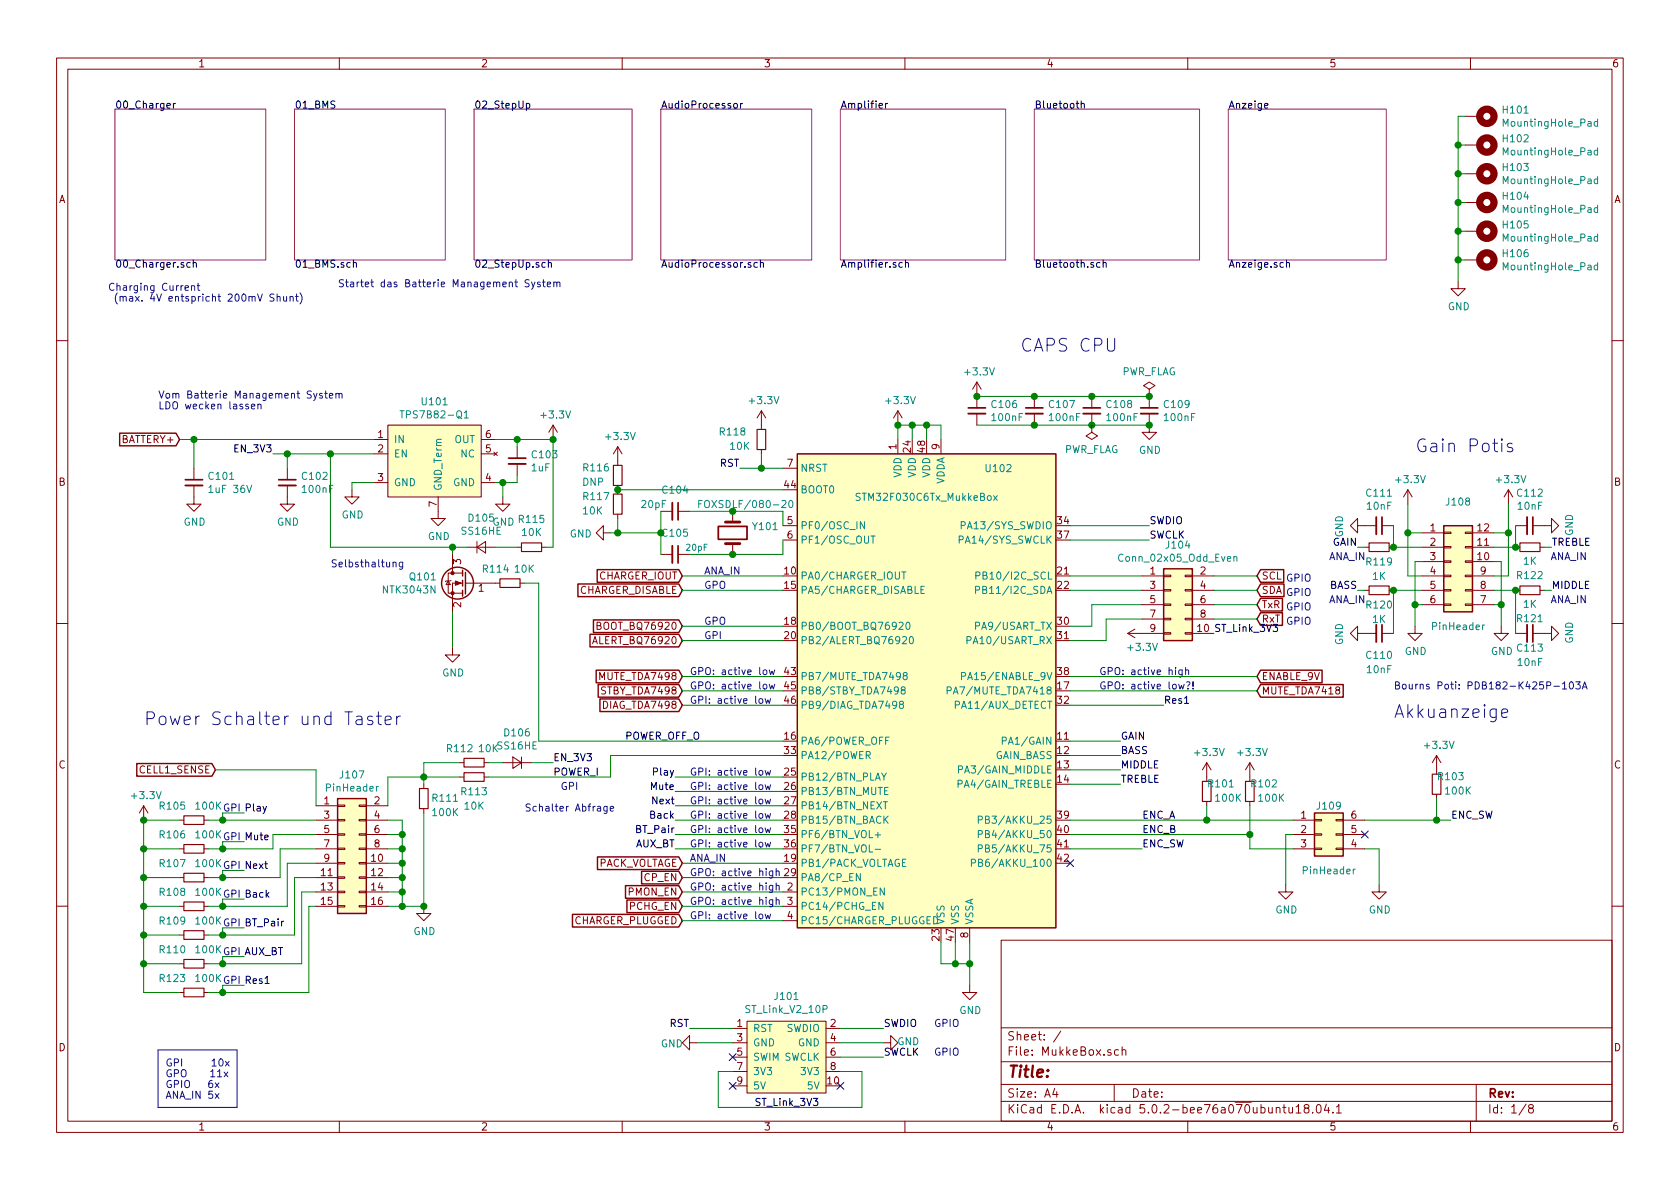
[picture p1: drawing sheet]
<svg xmlns="http://www.w3.org/2000/svg" width="297mm" height="210mm" viewBox="0 0 297 210" stroke-linecap="round" stroke-linejoin="round" font-family="sans-serif">
<g fill="none" stroke="#840000" stroke-width=".18">
<path d="M10 10.3h277v189.9h-277zM12 12.2h273v186.1h-273zM60 10.3v1.9M110 10.3v1.9M160 10.3v1.9M210 10.3v1.9M260 10.3v1.9M259.1 20.6h2.5M259.1 25.6h2.5M259.1 30.7h2.5M259.1 35.8h2.5M257.8 49.8v1.2h1.3l-1.3 1.3-1.3-1.3h1.3"/>
<path d="M259.1 40.9h2.5M259.1 46h2.5M10 60.2h2M66 77.7h2.6M68.6 75.2h16.5v12.7h-16.5zM85.1 77.7h2.5M87.3 80l.6 .6M87.9 80l-.6 .6M91.4 79v2M97.8 75.2l-.8 1.2M97.8 75.2v2.5M97.8 75.2l.8 1.2"/>
<path d="M109.2 79v3.3M109.2 79l-.7 1.3M109.2 79l.8 1.3M134.6 72.6v3.3M134.6 79.5v.8M134.6 72.6l-.7 1.3M134.6 72.6l.8 1.3M158.7 72.6v2.6M158.7 77.7v2.6M158.7 72.6l-.7 1.3M158.7 72.6l.8 1.3M166.4 77.7v2.6"/>
<path d="M172.7 67.6l-.7 1.2M172.7 67.6v4.5M172.7 73.1v2.1M172.7 67.6l.8 1.2M182.9 70.1v2M182.9 73.1v2.1M193 75.2v1.2l1.1 .7-1.1 .6-1-.6 1-.7M193 75.2h.1M193 70.1v2M193 73.1v2.1M203.2 73.1v3.3h1.3l-1.3 1.3-1.3-1.3h1.3M203.2 68.8l1-.6-1-.6-1 .6 1 .6v1.3"/>
<path d="M203.2 70.1h.1M203.2 70.1v2M285 60.2h2M34.3 85.8v3.3h1.3l-1.3 1.3-1.3-1.3h1.3M34.3 82.8v2M50.8 85.8v3.3h1.3l-1.3 1.3-1.3-1.3h1.3M50.8 82.8v2M62.2 86.6v1.3h1.3l-1.3 1.2-1.2-1.2h1.2M66 80.3h2.6M66 85.3h2.6M77.5 87.9v3.8h1.2l-1.2 1.3-1.3-1.3h1.3M80 98v3.3"/>
<path d="M82.5 96.8h5.1M84.3 96.8l1.6-1v2zM84.3 95.8v2M85.1 80.3h2.5M85.1 85.3h2.5M88.9 87.9v1.2h1.3l-1.3 1.3-1.3-1.3h1.3M91.4 82v2.1M91.4 96.8h.8M95.8 96.8h.7M106.7 94.2v-1.2l-1.3 1.2 1.3 1.3v-1.3h1.2M109.2 85.8v1.6M109.2 90.9v.8"/>
<path d="M116.8 90.4h2.1M116.8 98h2.1M119.9 90.4h2M119.9 98h2M129.5 90.4v1.9M129.5 96.1v1.9M138.4 93h2.6M138.4 95.5h2.6M138.4 82.8h2.6M240 93v-1.3l-1.2 1.3 1.2 1.2v-1.2h3.3M241.3 96.8h.8M244.3 93h2.1"/>
<path d="M245.6 96.8h.8M248.9 86.6l-.7 1.3M248.9 86.6v2.5M248.9 86.6l.8 1.3M251.5 96.8h3.8M251.5 94.2h3.8M251.5 99.3h3.8M255.3 99.2h1.2v.2h-1.2zM255.3 96.6h1.2v.3h-1.2zM255.3 94.1h1.2v.3h-1.2zM259.1 99.2h1.2v.2h-1.2zM259.1 96.6h1.2v.3h-1.2z"/>
<path d="M259.1 94.1h1.2v.3h-1.2zM260.3 96.8h3.9M260.3 94.2h3.9M260.3 99.3h3.9M266.7 86.6l-.8 1.3M266.7 86.6v2.5M266.7 86.6l.8 1.3M268 96.8h.7M268 93h2M271 93h3.3v-1.3l1.3 1.3-1.3 1.2v-1.2M272.3 96.8h.7M10 110.3h2"/>
<path d="M79.2 102.7l.4 .7h-.7zM79.8 102.6l-.2 .1h-.7l-.2 .2M80 114.5v1.3h1.3l-1.3 1.3-1.3-1.3h1.3M80 101.3h-.8v3.6h2.6M80 101.3h1.8M81.8 103.1h-1.8v5.1M82.3 103.1h.2M82.5 103.1h5.9M91.9 103.1h.8M104.8 113.8l.4-1.2 .4 1.2M105.6 110.6h.5l.1-.2v-.2l-.6-.2v1.3h.4l.3-.2v-.2l-.3-.3M199.4 112h6.3"/>
<path d="M199.4 112l1.3 .8M200.7 111.2l-1.3 .8M201.9 104.4h3.8M201.9 101.8h3.8M201.9 106.9h3.8M201.9 109.5h3.8M205.7 111.9h1.3v.2h-1.3zM205.7 109.3h1.3v.3h-1.3zM205.7 106.8h1.3v.3h-1.3zM205.7 104.3h1.3v.2h-1.3zM205.7 101.7h1.3v.3h-1.3zM209.5 111.9h1.3v.2h-1.3z"/>
<path d="M209.5 109.3h1.3v.3h-1.3zM209.5 106.8h1.3v.3h-1.3zM209.5 104.3h1.3v.2h-1.3zM209.5 101.7h1.3v.3h-1.3zM210.8 112h3.8M210.8 104.4h3.8M210.8 101.8h3.8M210.8 106.9h3.8M210.8 109.5h3.8M240 112v-1.3l-1.2 1.3 1.2 1.3v-1.3h3.3M241.3 104.4h.8M244.3 112h2.1"/>
<path d="M245.6 104.4h.8M250.2 110.7v1.3h1.3l-1.3 1.3-1.3-1.3h1.3M251.5 104.4h3.8M251.5 101.8h3.8M251.5 106.9h3.8M255.3 106.8h1.2v.3h-1.2zM255.3 104.3h1.2v.2h-1.2zM255.3 101.7h1.2v.3h-1.2zM259.1 106.8h1.2v.3h-1.2zM259.1 104.3h1.2v.2h-1.2zM259.1 101.7h1.2v.3h-1.2zM260.3 104.4h3.9"/>
<path d="M260.3 101.8h3.9M260.3 106.9h3.9M265.4 110.7v1.3h1.3l-1.3 1.3-1.2-1.3h1.2M268 112h2M268 104.4h.7M271 112h3.3v-1.3l1.3 1.3-1.3 1.3v-1.3M272.3 104.4h.7M285 110.3h2M74.9 138.7v.7M81.3 134.9h.7M81.3 137.4h.7M85.6 134.9h.8"/>
<path d="M85.6 137.4h.8M88.9 134.9h5.1M90.7 133.9l1.5 1-1.5 1zM92.2 133.9v2M213.4 134.9v2.5M213.4 134.9l-.8 1.2M213.4 134.9l.7 1.2M221 134.9v2.5M221 134.9l-.8 1.2M221 134.9l.7 1.2M254 133.6v2.5M254 133.6l-.8 1.3"/>
<path d="M254 133.6l.8 1.3M25.4 142.5l-.8 1.3M25.4 142.5v2.5M25.4 142.5l.8 1.3M31.7 145h.8M31.7 150.1h.8M31.7 155.2h.8M36.1 145h.7M36.1 150.1h.7M36.1 155.2h.7M55.9 145h3.8M55.9 150.1h3.8"/>
<path d="M55.9 155.2h3.8M55.9 157.7h3.8M55.9 142.5h3.8M55.9 152.6h3.8M55.9 147.6h3.8M59.7 157.6h1.3v.3h-1.3zM59.7 155.1h1.3v.2h-1.3zM59.7 152.5h1.3v.3h-1.3zM59.7 150h1.3v.2h-1.3zM59.7 147.4h1.3v.3h-1.3zM59.7 144.9h1.3v.3h-1.3zM59.7 142.4h1.3v.2h-1.3z"/>
<path d="M63.5 157.6h1.3v.3h-1.3zM63.5 155.1h1.3v.2h-1.3zM63.5 152.5h1.3v.3h-1.3zM63.5 150h1.3v.2h-1.3zM63.5 147.4h1.3v.3h-1.3zM63.5 144.9h1.3v.3h-1.3zM63.5 142.4h1.3v.2h-1.3zM64.8 145h3.8M64.8 150.1h3.8M64.8 155.2h3.8M64.8 157.7h3.8M64.8 142.5h3.8"/>
<path d="M64.8 152.6h3.8M64.8 147.6h3.8M74.9 143v.8M138.4 157.7h2.6M213.4 141.7v.8M221 141.7v.8M227.3 156.5v1.2h1.3l-1.3 1.3-1.2-1.3h1.2M228.6 145h3.8M228.6 150.1h3.8M228.6 147.6h3.8M232.4 150h1.3v.2h-1.3zM232.4 147.4h1.3v.3h-1.3z"/>
<path d="M232.4 144.9h1.3v.3h-1.3zM236.2 150h1.3v.2h-1.3zM236.2 147.4h1.3v.3h-1.3zM236.2 144.9h1.3v.3h-1.3zM237.5 145h3.8M237.5 150.1h3.8M237.5 147.6h3.8M243.8 156.5v1.2h1.3l-1.3 1.3-1.2-1.3h1.2M254 140.5v.7M10 160.2h2M31.7 160.3h.8M31.7 165.3h.8"/>
<path d="M31.7 170.4h.8M31.7 175.5h.8M36.1 160.3h.7M36.1 165.3h.7M36.1 170.4h.7M36.1 175.5h.7M55.9 160.3h3.8M59.7 160.1h1.3v.3h-1.3zM63.5 160.1h1.3v.3h-1.3zM64.8 160.3h3.8M74.9 160.3v1.2h1.3l-1.3 1.3-1.2-1.3h1.2M138.4 160.3h2.6"/>
<path d="M138.4 162.8h2.6M171.4 174.2v1.3h1.3l-1.3 1.3-1.2-1.3h1.2M171.4 164.1v2.5M177 166.3h108v32h-108zM285 160.2h2M60 198.3v1.9M110 198.3v1.9M121.9 184.4v-1.3l-1.3 1.3 1.3 1.3v-1.3h1.3M129.5 181.9h2.6M129.5 184.4h2.6M129.5 186.9h2.6M129.5 189.5h2.6"/>
<path d="M129.5 192h2.6M132.1 180.6h13.9v12.7h-13.9zM146 181.9h2.6M146 184.4h2.6M146 186.9h2.6M146 189.5h2.6M156.2 184.4h1.3v-1.3l1.2 1.3-1.2 1.3v-1.3M160 198.3v1.9M177 194.8h108M177 191.8h108M177 187.8h108M177 181.8h108"/>
<path d="M186.5 192.5l-.4 1h1M186.8 193v1M187.6 182.3l-1.3 2M197 191.8v3M197.8 185.7l-.5-.1-.2 .3 .1 .6h.6M198.4 185.7h.1a.37 .37 0 0 1 .6 .1v.8M198.4 185.1v1.5M210 198.3v1.9M226.8 195.8h.6M227 195.3v1.3l.4 .2M227.9 195.8v.9l.4 .1 .2-.1M228.5 195.8v1"/>
<path d="M229.2 195.8l.4-.5v1.5M229.2 196.8h.8M230.9 196l-.2-.2-.1-.2 .3-.3h.3l.2 .3v.2l-.7 .2a.48 .48 0 0 0 0 .7l.2 .1 .5-.1a.48 .48 0 0 0-.2-.7M232.1 196.7v.1M232.9 195.5l.3-.2a.94 .94 0 0 1 0 1.5l-.4-.3-.1-.6zM234.5 195.2l-.3 1.1h.9M234.9 195.8v1M235.7 196.7v.1M236.3 195.8l.4-.5v1.5M236.3 196.8h.9M260 198.3v1.9M261 191.8v6.5"/>
<path d="M269.8 195.2l-1.2 2M270.6 196l-.3-.2v-.2l.3-.3h.2l.3 .3-.1 .2-.6 .2a.48 .48 0 0 0-.1 .7l.3 .1 .4-.1a.48 .48 0 0 0-.2-.7"/>
</g>
<path d="M20.3 19.3h26.7v26.7h-26.7zM52.1 19.3h26.6v26.7h-26.6zM83.8 19.3h28v26.7h-28zM116.8 19.3h26.7v26.7h-26.7zM148.6 19.3h29.2v26.7h-29.2zM182.9 19.3h29.2v26.7h-29.2zM217.2 19.3h27.9v26.7h-27.9z" fill="none" stroke="#840084" stroke-width=".18"/>
<g fill="none" stroke="#000" stroke-width=".18">
<path d="M30.7 18.3v.8M31 18.3l-.3 .2M93.1 18.3h.3l.3 .2-.2 .6h-.4M129.8 18.3h.3l.2 .1v.7h-.3l-.3-.2zM130.9 18.3v.8M131.3 18.3l-.4 .2M156.6 18.3v.8M156.9 18.3l-.3 .2M191.2 18.4l.1-.1h.3l.1 .8M191.2 17.9v1.2M223.6 18.7l.6-.1-.1-.3h-.3l-.2 .2v.6h.5M33.6 46.5l-.3-.1-.3 .3 .1 .5h.5"/>
<path d="M34.2 46.6l.2-.2 .2 .1 .1 .8M34.2 46v1.3M62.5 46.6l.2-.2 .3 .1v.8M97 46.6l.1-.2 .3 .1 .1 .8M97 46v1.3M133.9 46.5l-.4-.1-.2 .3 .1 .5h.5M134.4 46.6l.2-.2 .3 .1 .1 .8M134.4 46v1.3M159.5 46.5l-.3-.1-.3 .3 .2 .5h.4M160.1 46.6l.2-.2 .3 .1v.8M160.1 46v1.3M194.5 46.5l-.4-.1-.2 .3 .1 .5h.5"/>
<path d="M195 46.6l.2-.2 .3 .1 .1 .8M195 46v1.3M227.5 46.6l.1-.2 .3 .1 .1 .8M227.5 46v1.3M225.1 110.4h.8l-.4 .5 .3 .1v.6l-.2 .1-.5-.1M209.4 124.4h.8M46.9 173.9h.7M143.8 194.2h.8l-.4 .5 .4 .1v.6l-.3 .1-.5-.1"/>
</g>
<g fill="none" stroke="#840000" stroke-width=".25">
<path d="M21.2 76.6h9.9l.6 1.1-.6 1.1h-9.9zM141 80.3h45.7v83.8h-45.7zM255.3 93h5v15.2h-5zM81.8 100.8v1M81.8 102.6v1M81.8 104.4v1M82.3 101.2v3.8M102.2 103.3h17.8l.6 1.1-.6 1.1h-17.8zM104.3 112.2h15.7l.6 1.1-.6 1.1h-15.7zM104.9 109.6h15.1l.6 1.1-.6 1.2h-15.1zM105.4 118.5h14.6l.6 1.1-.6 1.1h-14.6zM105.6 100.7h14.4l.6 1.1-.6 1.2h-14.4z"/>
<path d="M205.7 100.6h5.1v12.7h-5.1zM222.9 100.7h4.1v2.3h-4.1l-.7-1.2zM222.9 103.3h4.1v2.2h-4.1l-.7-1.1zM222.9 118.5h10.9v2.2h-10.9l-.7-1.1zM222.9 108.4h3.8v2.2h-3.8l-.7-1.1zM222.9 105.8h3.8v2.2h-3.8l-.7-1.1zM24.2 135h13.3l.6 1.1-.6 1.2h-13.3zM105.8 121.1h14.2l.6 1.1-.6 1.1h-14.2zM106.1 123.6h13.9l.6 1.1-.6 1.1h-13.9zM222.9 121.1h14.6v2.2h-14.6l-.7-1.1zM59.7 141.2h5.1v20.3h-5.1zM105.6 151.5h14.4l.6 1.1-.6 1.2h-14.4z"/>
<path d="M110.6 156.6h9.4l.6 1.1-.6 1.1h-9.4zM110.8 159.2h9.2l.6 1.1-.6 1.1h-9.2zM113.4 154.1h6.6l.6 1.1-.6 1.1h-6.6zM232.4 143.8h5.1v7.6h-5.1zM101.2 161.7h18.8l.6 1.1-.6 1.1h-18.8z"/>
<circle cx="80.9" cy="103.1" r="2.82"/>
</g>
<g fill="none" stroke="#0000c2" stroke-width=".18">
<path d="M32.7 50.9l.6-.1v-.2l-.4-.1-.2 .2 .1 .6h.5M33.9 50.6l.2-.1 .3 .1v.8M33.9 50.5v.9M34.8 50.5h.5M35 50.1v1.1l.3 .2M48.4 52.1l-.4-.1-.2 .1v.4l.6 .3v.2l-.2 .3-.5-.1M49 52.5l.2-.1 .3 .1v.8M49 52v1.3M50.1 52.4l.1 .8 .3 .1 .2-.2M50.7 52.4v.9M51.3 52.5l.2-.1 .3 .1v.8M51.3 52.4v.9"/>
<path d="M52.2 52.4h.5M52.4 52v1.1l.3 .2M53 51.8a1.4 1.4 0 0 1 0 1.9M93.5 49.5l-.4-.1-.2 .2v.3l.5 .3 .1 .3-.2 .2h-.5M94 49.9l.3 .8M94.6 49.9l-.4 1.1-.2 .1M95.5 49.9h-.3l-.2 .2 .1 .1 .4 .2v.3h-.5M95.9 49.9h.5M96.1 49.4v1.1l.3 .2M96.8 50.3l.6-.1-.1-.3h-.3l-.2 .2v.6h.5M97.9 50l.2-.1h.3l.1 .8M97.9 49.9v.8"/>
<path d="M98.5 50.1l.1-.2h.3l.1 .8M44.4 71.9l.7-.1-.1-.3h-.4l-.2 .1 .1 .7h.5M45.6 71.6l.2-.1h.3l.1 .8M45.6 71.5v.8M56.1 69.6l-.4 1.1-.3 .1M57 69.6h-.3l-.2 .1v.2l.5 .1v.4h-.5M57.4 69.6h.5M57.6 69.1v1.1l.3 .2M58.2 70l.7-.1-.1-.3h-.4l-.2 .1 .1 .7h.5M59.4 69.7l.2-.1h.3v.8M59.4 69.6v.8M59.9 69.7l.2-.1h.3l.1 .8"/>
<path d="M267.4 78.5l-.6-.1-.3 .3 .3 .4 .6 .1 .1 .2-.1 .4-.2 .1-.7-.1M69.5 99.5l.2-.1 .3 .1v.7M71.2 99.4v1l-.3 .3-.3-.1M71.2 99.5l-.4-.1-.2 .2 .1 .6h.5M135 118.6l.2-.1 .3 .1 .1 .5-.1 .1-.3 .1-.2-.1zM136 118.5l.2 .8 .3-.6 .2 .6 .3-.8M209 118.5v1l-.2 .2h-.3M209 118.5h-.4l-.2 .2 .1 .5h.5M209.6 118.6l.2-.1h.3l.1 .8M209.6 118v1.3M63 126.7l.2-.1 .7 .1 .1 1.4M64 127.2l-.8 .1a.44 .44 0 0 0-.3 .4 .44 .44 0 0 0 .3 .4l.8-.1"/>
<path d="M65.8 126.7a.54 .54 0 0 0-.8 .3l.1 .3 .7 .2 .1 .2-.1 .3-.2 .1-.6-.1M66.6 126.6h.8M66.9 125.9v1.9l.1 .2 .4 .1M68.1 127.4l1.1-.2-.1-.5-.7-.1-.2 .1-.1 .3 .1 1 .2 .1 .7-.1M70.1 126.6v1.5M70.8 126.6a.59 .59 0 0 0-.7 .5M134.3 123.6l.3-.1 .3 .3-.2 .5-.3 .1-.2-.3zM134.3 136.3l.3-.1 .3 .3-.2 .5-.3 .1-.2-.3zM134.3 138.8h.3l.3 .2-.2 .6h-.3l-.2-.2zM135 121.1l.2-.1 .3 .1 .1 .5-.1 .2h-.3l-.2-.1zM135.3 123.5l.2 .9 .3-.6 .2 .6 .2-.9M135.3 136.2l.2 .9 .3-.6 .2 .6 .2-.9"/>
<path d="M135.3 138.8l.2 .8 .3-.6 .2 .6 .2-.8M136 121l.2 .8 .3-.6 .2 .6 .3-.8M208.4 121l.2 .8 .3-.6 .2 .6 .3-.8M209.8 120.6h.4l.2 .1-.4 .7M210 121.7v.1M210.9 121.7v.1M210.9 120.6v.8M265.5 126.1l1.1-.2-.1-.4-.7-.1-.3 .3 .1 1.1 .2 .1 .7-.1M274.8 121.4h.9M276.3 120.9l.3-.3v1.2M276.3 121.8h.7M277.6 120.7l.2-.1a.67 .67 0 0 1 .4 .6 .67 .67 0 0 1-.4 .6l-.3-.2v-.2z"/>
<path d="M278.6 120.6h.8l-.4 .5 .3 .1v.5l-.1 .1-.6-.1M279.8 121.8l.4-1.2 .4 1.2M279.9 121.5h.6M107.3 142.6v1.1l-.2 .2-.3-.1M107.3 142.6h-.3l-.2 .2 .1 .6h.4M107.9 143l.6-.1-.1-.3h-.3l-.2 .2v.6h.5M134.3 141.4l.3-.1 .3 .2-.2 .6-.3 .1-.2-.3zM134.3 143.9h.3l.3 .2-.2 .5-.3 .1-.2-.2zM134.3 146.5l.3-.1 .3 .2-.2 .6h-.3l-.2-.2zM134.3 149l.3-.1 .3 .3-.2 .5-.3 .1-.2-.3zM135.3 141.3l.2 .9 .3-.7 .2 .7 .2-.9M135.3 143.9l.2 .8 .3-.6 .2 .6 .2-.8"/>
<path d="M135.3 146.4l.2 .8 .3-.6 .2 .6 .2-.8M135.3 148.9l.2 .9 .3-.6 .2 .6 .2-.9M136.6 154v1l-.2 .3-.3-.1M136.6 154.1l-.4-.1-.2 .2 .1 .6h.5M136.6 156.6v1l-.2 .2h-.3M136.6 156.6h-.4l-.2 .2 .1 .5h.5M136.6 159.1v1l-.2 .3-.3-.1M136.6 159.2l-.4-.1-.2 .2 .1 .6h.5M137.2 154.1l.2-.1 .3 .1 .1 .8M137.2 156.7l.2-.1h.3l.1 .8M137.2 159.2l.2-.1 .3 .1 .1 .7M137.2 153.6v1.3"/>
<path d="M137.2 156.1v1.3M137.2 158.7v1.2M134.3 161.7l.3-.1 .3 .3-.2 .5-.3 .1-.2-.3zM135.3 161.6l.2 .9 .3-.6 .2 .6 .2-.9M27.9 185.7h14v10.1h-14zM37.5 187.6l.4-.4v1.3M37.5 191.1h-.4a.87 .87 0 0 0 0 1.2l.5-.1v-.5l-.5-.2-.2 .3M37.5 188.5h.7M38 191.5l.7 .8M38 193.4l.7 .8M38.5 189.5l.3-.4v1.3M38.5 190.4h.7"/>
<path d="M38.7 191.5l-.7 .8M38.7 193.4l-.7 .8M38.8 187.4l.2-.2a.67 .67 0 0 1 .5 .7 .67 .67 0 0 1-.5 .6l-.2-.2-.1-.3zM39.6 189.6l.7 .8M39.9 187.7l.6 .8M40.3 189.6l-.7 .8M40.5 187.7l-.6 .8"/>
</g>
<g fill="#ffffc2" stroke="#ffffc2" stroke-width=".18">
<path d="M132.1 180.6h13.9v12.7h-13.9z"/>
<path d="M68.6 75.2h16.5v12.7h-16.5z"/>
<path d="M141 80.3h45.7v83.8h-45.7z"/>
<path d="M59.7 141.2h5.1v20.3h-5.1z"/>
<path d="M255.3 93h5v15.2h-5z"/>
<path d="M232.4 143.8h5.1v7.6h-5.1z"/>
<path d="M205.7 100.6h5.1v12.7h-5.1z"/>
</g>
<g fill="none" stroke="#008484" stroke-width=".18">
<path d="M282.5 21.5h-.4l-.2 .2 .1 .6h.5M282.5 26.6h-.4l-.2 .2 .1 .6h.5M282.5 31.7l-.4-.1-.2 .3 .1 .5h.5M282.5 36.8l-.4-.1-.2 .3 .1 .5h.5M282.5 21.1v1.2M282.5 26.1v1.3M282.5 31.2v1.3M282.5 36.3v1.3M282.5 41.9l-.4-.1-.2 .2 .1 .6h.5M282.5 46.9h-.4l-.2 .2 .1 .6h.5M282.5 41.4v1.2M282.5 46.5v1.2"/>
<path d="M70.7 72.6h.8M82.1 73l.3-.4v1.3M82.1 73.9h.7M123.5 89.1h.5M124.2 88.5h-.7v1.3M139.6 88.6l.2-.1a.67 .67 0 0 1 .4 .6 .67 .67 0 0 1-.4 .7l-.4-.5zM152.1 87.3l-.5-.1-.2 .1v.4l.6 .3 .1 .3-.3 .2-.4-.1M152.9 92.2v1.3l-.8-1.3v1.3M154 94.8h.7M169.6 95.4l.7-.1v-.4l-.2-.1h-.5v1.3M170 92.9h.6v-.5l-.2-.2h-.4v1.3M175.7 87.6l.6 .9"/>
<path d="M176.3 87.6l-.6 .9M218.2 98.5l.1-.1 .3 .1 .1 .8M218.2 98.4v.9M159 110.2l.4-.2 .3 .4-.8 .9h.8M159.4 101.1h.8M159.6 112.7l.4-.1 .3 .3-.8 .9h.8M159.9 119.5l-.2-.2v-.3l.2-.1 .4 .1 .1 .3-.6 .2-.1 .2v.3l.2 .2 .4-.1 .1-.1v-.4l-.2-.1M160.3 110.2l.2-.2a.69 .69 0 0 1 .4 .7 .69 .69 0 0 1-.4 .6l-.3-.2v-.3zM160.9 112.7l.2-.1a.69 .69 0 0 1 .4 .6 .69 .69 0 0 1-.4 .6l-.2-.1-.1-.3zM162.8 104.3h.4M163.4 103.7h-.6v1.2h.6M170 119.6l.6-.1 .1-.2v-.3l-.2-.1h-.5v1.3"/>
<path d="M171 113.2h.6l.1-.2-.1-.3-.2-.1h-.4v1.2M172.5 104.3h.6l.1-.5-.2-.1h-.5v1.2M172.5 101.8l.7-.1 .1-.1-.1-.3-.2-.2h-.5v1.3M262.5 110.5l-.4 .2M66.9 139.1l-.4 .2M153.2 133.5l.6-.1v-.4l-.2-.1h-.4v1.3M153.5 133.5l.4 .7M155.9 136.7l.4 .7 .4-.7M156.3 137.4v.6M156.4 139.8h.4M157 139.2h-.6v1.3h.6M157.2 130.3h-.6v1.3"/>
<path d="M159.3 124.6l-.2-.2v-.3l.4-.1 .2 .1v.3l-.6 .2-.1 .2v.2l.3 .3h.2l.2-.3v-.3l-.2-.1M159.6 122l-.2-.1v-.3l.4-.1 .2 .1v.3l-.6 .2-.1 .1v.3l.3 .2h.2l.2-.2v-.4l-.2-.1M167.5 122.1h.6l.1-.2-.1-.3-.2-.1h-.4v1.2M168.9 124.7l.7-.1v-.5l-.7-.1v1.3M169.5 136.1l.6-.1v-.4l-.1-.2h-.5v1.3M177.2 131l.7-.1v-.4l-.2-.2h-.5v1.3M152.1 154.5v1.2l-.7-1.2v1.2M154.7 147.6h1M154.7 150.2h1M155.2 147.2v.9M156.1 159.6v1.2l-.7-1.2v1.2M156.2 141.8h.7"/>
<path d="M156.3 144.3v1.3M156.4 157v1.3l-.8-1.3v1.3M156.5 144.9l.5 .7M156.5 141.8v1.2M157 144.3l-.7 .8M159.6 152.5h.4M160.2 151.9h-.6v1.3h.6M171.8 152.6l.6-.1 .1-.1-.1-.3-.2-.2h-.4v1.3M173 145l.6-.1v-.5l-.1-.1h-.5v1.3M173 147.5h.6v-.5l-.1-.1h-.5v1.2M173 150.1l.6-.1v-.5l-.1-.1h-.5v1.3M239.6 153.7l-.3 .2"/>
<path d="M165.1 162.1a.64 .64 0 0 1 .7 .6 .64 .64 0 0 1-.7 .7z"/>
</g>
<g fill="none" stroke="#840000" stroke-width=".33">
<path d="M171.2 73.1h3M181.4 73.1h3M191.5 73.1h3.1M201.7 73.1h3M32.8 85.8h3M49.3 85.8h3M89.9 82h3.1M118.9 88.9v3M118.9 96.5v3.1M243.3 91.4v3.1M270 91.4v3.1M243.3 110.5v3"/>
<path d="M270 110.5v3"/>
</g>
<g fill="none" stroke="#840000" stroke-width=".3">
<path d="M171.2 72.1h3M181.4 72.1h3M191.5 72.1h3.1M201.7 72.1h3M32.8 84.8h3M49.3 84.8h3M89.9 81h3.1M119.9 88.9v3M119.9 96.5v3.1M127 93.1h5.1v2.3h-5.1zM244.3 91.4v3.1M271 91.4v3.1"/>
<path d="M244.3 110.5v3M271 110.5v3"/>
</g>
<g fill="none" stroke="#008400" stroke-width=".18">
<path d="M257.8 35.8h1.3M257.8 30.7h1.3M257.8 25.6h1.3M259.1 20.6h-1.3v29.2M257.8 46h1.3M257.8 40.9h1.3M31.7 77.7h34.3M34.3 77.7v5.1M87.6 77.7h10.2v19.1h-1.3M91.4 77.7v1.3M158.7 77.7v-2.5h7.7v2.5M161.3 75.2v2.5"/>
<path d="M163.8 75.2v2.5M172.7 70.1h30.5M172.7 75.2h30.5M48.3 80.3h17.7M50.8 80.3v2.5M58.4 80.3v16.5h24.1M66 85.3h-3.8v1.3M80 96.8v1.2M87.6 96.8h3.8M88.9 85.3v2.6M91.4 84.1v1.2h-3.8M107.9 94.2h8.9"/>
<path d="M109.2 91.7v2.5M109.2 86.6h29.2M116.8 90.4v7.6M121.9 90.4h16.5v2.6M130.8 82.8h7.6M134.6 80.3v2.5M138.4 95.5v2.5h-16.5M189.2 95.5h14M189.2 93h14M240 96.8h1.3M246.4 93v3.8h5.1M248.9 89.1v12.7h2.6"/>
<path d="M248.9 94.2h2.6M251.5 99.3h-1.3v11.4M264.2 94.2h2.5M264.2 99.3h1.2v11.4M266.7 89.1v12.7h-2.5M268 93v3.8h-3.8M273 96.8h1.3M80 108.2v6.3M92.7 103.1h2.5v28h43.2M120.6 104.4h17.8M120.6 113.3h17.8M120.6 119.6h17.8"/>
<path d="M120.6 110.7h17.8M120.6 101.8h17.8M189.2 104.4h12.7M189.2 119.6h33M189.2 101.8h12.7M201.9 109.5h-6.3v3.8h-6.4M201.9 106.9h-8.9v3.8h-3.8M214.6 104.4h7.6M214.6 101.8h7.6M214.6 106.9h7.6M214.6 109.5h7.6M240 104.4h1.3"/>
<path d="M250.2 106.9h1.3M251.5 104.4h-5.1v7.6M264.2 104.4h3.8v7.6M264.2 106.9h1.2M273 104.4h1.3M38.1 136.1h17.8v6.4M81.3 134.9h-6.4v3.8M81.3 137.4h-12.7v5.1M86.4 134.9h2.5M94 134.9h3.8M119.4 137.4h19M119.4 139.9h19"/>
<path d="M120.6 124.7h17.8M120.6 122.2h17.8M138.4 133.6h-30.5v3.8h-21.5M189.2 131.1h8.9M189.2 133.6h8.9M189.2 136.1h8.9M189.2 138.7h8.9M189.2 124.7h16.5M189.2 122.2h33M25.4 155.2h6.3M25.4 150.1h6.3M31.7 145h-6.3v30.5h6.3"/>
<path d="M36.8 145h19.1M43.2 143.8h-3.8v1.2M43.2 148.8h-3.8v1.3M43.2 153.9h-3.8v1.3M43.2 159h-3.8v1.3M55.9 152.6h-5.1v7.7h-14M55.9 157.7h-2.6v12.7h-16.5M55.9 150.1h-6.4v5.1h-12.7M55.9 155.2h-3.8v10.1h-15.3M55.9 147.6h-7.6v2.5h-11.5M68.6 145h2.5v15.3M68.6 152.6h2.5"/>
<path d="M68.6 155.2h2.5M68.6 157.7h2.5M68.6 147.6h2.5M68.6 150.1h2.5M74.9 143.8v16.5h-6.3M119.4 145h19M119.4 142.5h19M119.4 147.6h19M119.4 150.1h19M120.6 152.6h17.8M120.6 155.2h17.8M120.6 157.7h17.8"/>
<path d="M189.2 145h39.4M189.2 147.6h31.8M189.2 150.1h12.7M213.4 142.5v2.5M221 142.5v7.6h7.6M228.6 147.6h-1.3v8.9M241.3 145h15.2M241.3 150.1h2.5v6.4M254 141.2v3.8M25.4 170.4h6.3M25.4 160.3h6.3M25.4 165.3h6.3"/>
<path d="M43.2 164.1h-3.8v1.2M43.2 169.2h-3.8v1.2M43.2 174.2h-3.8v1.3M55.9 160.3h-1.3v15.2h-17.8M120.6 160.3h17.8M120.6 162.8h17.8M166.4 166.6v3.8h5M168.9 166.6v3.8M171.4 166.6v7.6M121.9 181.9h7.6M123.2 184.4h6.3M129.5 189.5h-2.5v6.3h25.4v-6.3h-3.8"/>
<path d="M148.6 186.9h7.6M148.6 181.9h7.6M148.6 184.4h7.6"/>
</g>
<g fill="#008400" stroke="#008400" stroke-width=".25">
<circle cx="88.9" cy="85.3" r=".51"/>
<circle cx="91.4" cy="77.7" r=".51"/>
<circle cx="34.3" cy="77.7" r=".51"/>
<circle cx="39.4" cy="145" r=".51"/>
<circle cx="97.8" cy="77.7" r=".51"/>
<circle cx="58.4" cy="80.3" r=".51"/>
<circle cx="50.8" cy="80.3" r=".51"/>
<circle cx="74.9" cy="137.4" r=".51"/>
<circle cx="182.9" cy="70.1" r=".51"/>
<circle cx="193" cy="70.1" r=".51"/>
<circle cx="182.9" cy="75.2" r=".51"/>
<circle cx="193" cy="75.2" r=".51"/>
<circle cx="203.2" cy="75.2" r=".51"/>
<circle cx="80" cy="96.8" r=".51"/>
<circle cx="171.5" cy="170.4" r=".51"/>
<circle cx="168.9" cy="170.4" r=".51"/>
<circle cx="134.6" cy="82.8" r=".51"/>
<circle cx="158.8" cy="75.2" r=".51"/>
<circle cx="161.3" cy="75.2" r=".51"/>
<circle cx="163.8" cy="75.2" r=".51"/>
<circle cx="116.8" cy="94.2" r=".51"/>
<circle cx="129.5" cy="90.4" r=".51"/>
<circle cx="129.5" cy="98" r=".51"/>
<circle cx="109.2" cy="94.2" r=".51"/>
<circle cx="109.2" cy="86.6" r=".51"/>
<circle cx="172.7" cy="70.1" r=".51"/>
<circle cx="203.2" cy="70.1" r=".51"/>
<circle cx="39.4" cy="150.1" r=".51"/>
<circle cx="39.4" cy="155.2" r=".51"/>
<circle cx="39.4" cy="160.3" r=".51"/>
<circle cx="39.4" cy="165.3" r=".51"/>
<circle cx="39.4" cy="170.4" r=".51"/>
<circle cx="39.4" cy="175.5" r=".51"/>
<circle cx="71.1" cy="157.7" r=".51"/>
<circle cx="71.1" cy="155.2" r=".51"/>
<circle cx="71.1" cy="152.6" r=".51"/>
<circle cx="71.1" cy="150.1" r=".51"/>
<circle cx="71.1" cy="147.6" r=".51"/>
<circle cx="71.1" cy="160.3" r=".51"/>
<circle cx="74.9" cy="160.3" r=".51"/>
<circle cx="25.4" cy="145" r=".51"/>
<circle cx="25.4" cy="150.1" r=".51"/>
<circle cx="25.4" cy="155.2" r=".51"/>
<circle cx="25.4" cy="160.3" r=".51"/>
<circle cx="25.4" cy="165.3" r=".51"/>
<circle cx="25.4" cy="170.4" r=".51"/>
<circle cx="248.9" cy="94.2" r=".51"/>
<circle cx="266.7" cy="94.2" r=".51"/>
<circle cx="265.4" cy="106.9" r=".51"/>
<circle cx="250.2" cy="106.9" r=".51"/>
<circle cx="246.4" cy="104.4" r=".51"/>
<circle cx="246.4" cy="96.8" r=".51"/>
<circle cx="268" cy="96.8" r=".51"/>
<circle cx="268" cy="104.4" r=".51"/>
<circle cx="213.4" cy="145" r=".51"/>
<circle cx="221" cy="147.6" r=".51"/>
<circle cx="254" cy="145" r=".51"/>
<circle cx="257.8" cy="46" r=".51"/>
<circle cx="257.8" cy="40.9" r=".51"/>
<circle cx="257.8" cy="35.8" r=".51"/>
<circle cx="257.8" cy="30.7" r=".51"/>
<circle cx="257.8" cy="25.6" r=".51"/>
</g>
<g fill="none" stroke="#840000" stroke-width=".2">
<path d="M133.9 75.9h1.5v3.6h-1.5zM92.2 96h3.6v1.5h-3.6zM108.5 87.4h1.5v3.5h-1.5zM108.5 82.3h1.5v3.5h-1.5zM242.1 96h3.5v1.5h-3.5zM268.7 96h3.6v1.5h-3.6zM88.4 102.4h3.5v1.5h-3.5zM242.1 103.6h3.5v1.6h-3.5zM268.7 103.6h3.6v1.6h-3.6zM74.2 139.4h1.5v3.6h-1.5zM82 134.1h3.6v1.5h-3.6zM82 136.6h3.6v1.6h-3.6z"/>
<path d="M212.6 138.2h1.5v3.5h-1.5zM220.2 138.2h1.5v3.5h-1.5zM253.2 136.9h1.6v3.6h-1.6zM32.5 144.3h3.6v1.5h-3.6zM32.5 149.3h3.6v1.6h-3.6zM32.5 154.4h3.6v1.6h-3.6zM32.5 159.5h3.6v1.5h-3.6zM32.5 164.6h3.6v1.5h-3.6zM32.5 169.7h3.6v1.5h-3.6zM32.5 174.7h3.6v1.6h-3.6z"/>
</g>
<g fill="#840000" stroke="#840000" stroke-width=".18">
<path d="M80.5 102.7l1 .4-1 .4z"/>
<circle cx="80" cy="104.9" r=".28"/>
<circle cx="80" cy="101.3" r=".28"/>
</g>
<path d="M128.3 92.3h2.5M128.3 96.1h2.5" fill="none" stroke="#840000" stroke-width=".51"/>
<path d="M188.6 152l1.2 1.3M189.8 152l-1.2 1.3M240.7 147l1.2 1.2M241.9 147l-1.2 1.2M128.9 191.4l1.2 1.2M128.9 186.3l1.2 1.2M130.1 191.4l-1.2 1.2M130.1 186.3l-1.2 1.2M148 191.4l1.2 1.2M149.2 191.4l-1.2 1.2" fill="none" stroke="#000084" stroke-width=".18"/>
<g fill="none" stroke="#840000" stroke-width="1.3">
<circle cx="262.9" cy="30.7" r="1.27"/>
<circle cx="262.9" cy="25.6" r="1.27"/>
<circle cx="262.9" cy="20.6" r="1.27"/>
<circle cx="262.9" cy="35.8" r="1.27"/>
<circle cx="262.9" cy="40.9" r="1.27"/>
<circle cx="262.9" cy="46" r="1.27"/>
</g>
<g font-size="3.1" fill="#0000c2">
<text x="180.3" y="62.2">CAPS CPU</text>
<text x="250.2" y="80">Gain Potis</text>
<text x="25.4" y="128.3">Power Schalter und Taster</text>
<text x="246.4" y="127">Akkuanzeige</text>
</g>
<text font-size="2.8" fill="#840000" x="178" y="190.5">Title:</text>
<g font-size="2.1" fill="#840000">
<text x="178" y="184">Sheet: /</text>
<text x="178" y="186.7">File: MukkeBox.sch</text>
<text x="178" y="196.9">KiCad E.D.A. kicad 5.0.2-bee76a070ubuntu18.04.1</text>
<text x="178" y="194.1">Size: A4</text>
<text x="200" y="194.1">Date:</text>
<text x="263" y="194.1">Rev:</text>
<text x="263" y="196.9">Id: 1/8</text>
</g>
<g font-size="1.8" fill="#840000">
<text x="35" y="11.9">1</text>
<text x="85" y="11.9">2</text>
<text x="135" y="11.9">3</text>
<text x="185" y="11.9">4</text>
<text x="235" y="11.9">5</text>
<text x="285" y="11.9">6</text>
<text x="10.4" y="35.9">A</text>
<text x="285.4" y="35.9">A</text>
<text x="66.8" y="77.5">1</text>
<text x="85.9" y="77.5">6</text>
<text x="21.6" y="78.4">BATTERY+</text>
<text x="66.8" y="80">2</text>
<text x="85.9" y="80">5</text>
<text x="139.2" y="82.5">7</text>
<text x="158.5" y="79.5" transform="rotate(-90 158.5 79.5)">1</text>
<text x="161" y="80" transform="rotate(-90 161 80)">24</text>
<text x="163.6" y="80" transform="rotate(-90 163.6 80)">48</text>
<text x="166.1" y="79.5" transform="rotate(-90 166.1 79.5)">9</text>
<text x="10.4" y="85.9">B</text>
<text x="66.8" y="85.1">3</text>
<text x="77.2" y="89.6" transform="rotate(-90 77.2 89.6)">7</text>
<text x="85.9" y="85.1">4</text>
<text x="138.7" y="86.4">44</text>
<text x="285.4" y="85.9">B</text>
<text x="139.2" y="92.7">5</text>
<text x="139.2" y="95.2">6</text>
<text x="187" y="92.7">34</text>
<text x="187" y="95.2">37</text>
<text x="252.9" y="94">1</text>
<text x="261.3" y="94">12</text>
<text x="81.5" y="99.8" transform="rotate(-90 81.5 99.8)">3</text>
<text x="138.7" y="101.6">10</text>
<text x="187" y="101.6">21</text>
<text x="203.4" y="101.6">1</text>
<text x="212.2" y="101.6">2</text>
<text x="252.9" y="96.5">2</text>
<text x="252.9" y="99.1">3</text>
<text x="252.9" y="101.6">4</text>
<text x="261.3" y="99.1">10</text>
<text x="261.3" y="96.5">11</text>
<text x="261.8" y="101.6">9</text>
<text x="81.5" y="107.4" transform="rotate(-90 81.5 107.4)">2</text>
<text x="84.6" y="104.6">1</text>
<text x="102.2" y="105">CHARGER_DISABLE</text>
<text x="105.7" y="102.5">CHARGER_IOUT</text>
<text x="138.7" y="104.1">15</text>
<text x="187" y="104.1">22</text>
<text x="203.4" y="104.1">3</text>
<text x="203.4" y="106.7">5</text>
<text x="212.2" y="104.1">4</text>
<text x="212.2" y="106.7">6</text>
<text x="252.9" y="104.1">5</text>
<text x="252.9" y="106.7">6</text>
<text x="261.8" y="106.7">7</text>
<text x="261.8" y="104.1">8</text>
<text x="105.4" y="113.9">ALERT_BQ76920</text>
<text x="106.2" y="111.4">BOOT_BQ76920</text>
<text x="138.7" y="110.5">18</text>
<text x="138.7" y="113">20</text>
<text x="187" y="110.5">30</text>
<text x="187" y="113">31</text>
<text x="203.4" y="109.2">7</text>
<text x="203.4" y="111.8">9</text>
<text x="211.8" y="111.8">10 ST_Link_3V3</text>
<text x="212.2" y="109.2">8</text>
<text x="138.7" y="119.4">43</text>
<text x="187" y="119.4">38</text>
<text x="106.3" y="120.3">MUTE_TDA7498</text>
<text x="106.6" y="122.8">STBY_TDA7498</text>
<text x="106.9" y="125.3">DIAG_TDA7498</text>
<text x="138.7" y="121.9">45</text>
<text x="138.7" y="124.5">46</text>
<text x="187" y="121.9">17</text>
<text x="187" y="124.5">32</text>
<text x="223" y="120.3">ENABLE_9V</text>
<text x="223" y="122.8">MUTE_TDA7418</text>
<text x="138.7" y="130.8">16</text>
<text x="187" y="130.8">11</text>
<text x="10.4" y="135.9">C</text>
<text x="24.7" y="136.8">CELL1_SENSE</text>
<text x="138.7" y="137.2">25</text>
<text x="138.7" y="133.3">33</text>
<text x="187" y="133.3">12</text>
<text x="187" y="135.9">13</text>
<text x="285.4" y="135.9">C</text>
<text x="57.3" y="142.2">1</text>
<text x="66.2" y="142.2">2</text>
<text x="138.7" y="139.7">26</text>
<text x="138.7" y="142.2">27</text>
<text x="187" y="138.4">14</text>
<text x="57.3" y="144.8">3</text>
<text x="57.3" y="147.3">5</text>
<text x="57.3" y="149.9">7</text>
<text x="66.2" y="144.8">4</text>
<text x="66.2" y="147.3">6</text>
<text x="66.2" y="149.9">8</text>
<text x="138.7" y="144.8">28</text>
<text x="138.7" y="147.3">35</text>
<text x="138.7" y="149.9">36</text>
<text x="187" y="144.8">39</text>
<text x="187" y="147.3">40</text>
<text x="187" y="149.9">41</text>
<text x="230" y="144.8">1</text>
<text x="230" y="147.3">2</text>
<text x="230" y="149.9">3</text>
<text x="238.9" y="149.9">4</text>
<text x="238.9" y="147.3">5</text>
<text x="238.9" y="144.8">6</text>
<text x="56.8" y="154.9">11</text>
<text x="57.3" y="152.4">9</text>
<text x="65.7" y="152.4">10</text>
<text x="65.7" y="154.9">12</text>
<text x="105.3" y="153.3">PACK_VOLTAGE</text>
<text x="114" y="155.8">CP_EN</text>
<text x="138.7" y="152.4">19</text>
<text x="138.7" y="154.9">29</text>
<text x="187" y="152.4">42</text>
<text x="56.8" y="157.5">13</text>
<text x="56.8" y="160">15</text>
<text x="65.7" y="157.5">14</text>
<text x="65.7" y="160">16</text>
<text x="111.1" y="158.4">PMON_EN</text>
<text x="111.3" y="160.9">PCHG_EN</text>
<text x="139.2" y="157.5">2</text>
<text x="139.2" y="160">3</text>
<text x="101.2" y="163.4">CHARGER_PLUGGED</text>
<text x="139.2" y="162.6">4</text>
<text x="166.1" y="166.3" transform="rotate(-90 166.1 166.3)">23</text>
<text x="168.7" y="166.3" transform="rotate(-90 168.7 166.3)">47</text>
<text x="171.2" y="165.8" transform="rotate(-90 171.2 165.8)">8</text>
<text x="10.4" y="185.9">D</text>
<text x="130.3" y="181.6">1</text>
<text x="130.3" y="184.1">3</text>
<text x="146.8" y="181.6">2</text>
<text x="146.8" y="184.1">4</text>
<text x="285.4" y="185.9">D</text>
<text x="130.3" y="186.7">5</text>
<text x="130.3" y="189.2">7</text>
<text x="130.3" y="191.8">9</text>
<text x="146.4" y="191.8">10</text>
<text x="146.8" y="186.7">6</text>
<text x="146.8" y="189.2">8</text>
<text x="35" y="199.9">1</text>
<text x="85" y="199.9">2</text>
<text x="135" y="199.9">3</text>
<text x="185" y="199.9">4</text>
<text x="235" y="199.9">5</text>
<text x="285" y="199.9">6</text>
</g>
<g font-size="1.8">
<text x="20.3" y="19.2">00_Charger</text>
<text x="52.1" y="19.2">01_BMS</text>
<text x="83.8" y="19.2">02_StepUp</text>
<text x="116.8" y="19.2">AudioProcessor</text>
<text x="148.6" y="19.2">Amplifier</text>
<text x="182.9" y="19.2">Bluetooth</text>
<text x="217.2" y="19.2">Anzeige</text>
<text x="20.3" y="47.3">00_Charger.sch</text>
<text x="52.1" y="47.3">01_BMS.sch</text>
<text x="83.8" y="47.3">02_StepUp.sch</text>
<text x="116.8" y="47.3">AudioProcessor.sch</text>
<text x="148.6" y="47.3">Amplifier.sch</text>
<text x="182.9" y="47.3">Bluetooth.sch</text>
<text x="217.2" y="47.3">Anzeige.sch</text>
<text x="41.7" y="80">EN_3V3</text>
<text x="127.3" y="82.5">RST</text>
<text x="203.2" y="92.7">SWDIO</text>
<text x="203.2" y="95.2">SWCLK</text>
<text x="235.6" y="96.5">GAIN</text>
<text x="274.3" y="96.5">TREBLE</text>
<text x="235.1" y="104.1">BASS</text>
<text x="274.3" y="104.1">MIDDLE</text>
<text x="205.7" y="124.5">Res1</text>
<text x="110.5" y="130.8">POWER_OFF_O</text>
<text x="198.1" y="130.8">GAIN</text>
<text x="97.8" y="134.6">EN_3V3</text>
<text x="97.8" y="137.2">POWER_I</text>
<text x="115.7" y="137.2">Play</text>
<text x="198.1" y="133.3">BASS</text>
<text x="198.1" y="135.9">MIDDLE</text>
<text x="115.3" y="139.7">Mute</text>
<text x="115.5" y="142.2">Next</text>
<text x="198.1" y="138.4">TREBLE</text>
<text x="112.3" y="149.9">AUX_BT</text>
<text x="112.7" y="147.3">BT_Pair</text>
<text x="115.2" y="144.8">Back</text>
<text x="201.9" y="144.8">ENC_A</text>
<text x="201.9" y="147.3">ENC_B</text>
<text x="201.9" y="149.9">ENC_SW</text>
<text x="256.5" y="144.8">ENC_SW</text>
<text x="118.4" y="181.6">RST</text>
<text x="156.2" y="181.6">SWDIO</text>
<text x="156.2" y="186.7">SWCLK</text>
<text x="133.3" y="195.6">ST_Link_3V3</text>
</g>
<g font-size="1.8" fill="#008484">
<text x="265.9" y="20.1">H101</text>
<text x="266.1" y="22.4">MountingHole_Pad</text>
<text x="265.9" y="25.2">H102</text>
<text x="266.1" y="27.5">MountingHole_Pad</text>
<text x="265.9" y="30.2">H103</text>
<text x="265.9" y="35.3">H104</text>
<text x="266.1" y="32.6">MountingHole_Pad</text>
<text x="265.9" y="40.4">H105</text>
<text x="266.1" y="37.6">MountingHole_Pad</text>
<text x="265.9" y="45.5">H106</text>
<text x="266.1" y="42.7">MountingHole_Pad</text>
<text x="266.1" y="47.8">MountingHole_Pad</text>
<text x="256" y="54.9">GND</text>
<text x="74.7" y="71.7">U101</text>
<text x="132.7" y="71.5">+3.3V</text>
<text x="156.8" y="71.5">+3.3V</text>
<text x="170.8" y="66.4">+3.3V</text>
<text x="198.2" y="66.4">PWR_FLAG</text>
<text x="71.5" y="74">TPS7B82-Q1</text>
<text x="95.8" y="74">+3.3V</text>
<text x="107.3" y="77.8">+3.3V</text>
<text x="127.4" y="77">R118</text>
<text x="175.5" y="72.2">C106</text>
<text x="175.5" y="74.5">100nF</text>
<text x="185.6" y="72.2">C107</text>
<text x="185.7" y="74.5">100nF</text>
<text x="195.8" y="72.2">C108</text>
<text x="195.8" y="74.5">100nF</text>
<text x="205.9" y="72.2">C109</text>
<text x="206" y="74.5">100nF</text>
<text x="69.6" y="78.4">IN</text>
<text x="69.6" y="80.9">EN</text>
<text x="80.3" y="78.4">OUT</text>
<text x="81.5" y="80.9">NC</text>
<text x="94.2" y="81">C103</text>
<text x="94.3" y="83.4">1uF</text>
<text x="103.3" y="83.4">R116</text>
<text x="129.2" y="79.5">10K</text>
<text x="141.5" y="83.4">NRST</text>
<text x="174.4" y="83.5">U102</text>
<text x="188.1" y="80.1">PWR_FLAG</text>
<text x="201.4" y="80.3">GND</text>
<text x="37" y="84.9">C101</text>
<text x="37.3" y="87.2">1uF 36V</text>
<text x="53.5" y="84.9">C102</text>
<text x="53.6" y="87.2">100nF</text>
<text x="69.6" y="86">GND</text>
<text x="78.1" y="86.9" transform="rotate(-90 78.1 86.9)">GND_Term</text>
<text x="80.1" y="86">GND</text>
<text x="103" y="85.9">DNP</text>
<text x="103.3" y="88.4">R117</text>
<text x="113.5" y="89.8">20pF</text>
<text x="117.3" y="87.3">C104</text>
<text x="124.7" y="89.8">FOXSDLF/080-20</text>
<text x="141.5" y="87.2">BOOT0</text>
<text x="151.9" y="88.6">STM32F030C6Tx_MukkeBox</text>
<text x="159.4" y="84.5" transform="rotate(-90 159.4 84.5)">VDD</text>
<text x="161.9" y="84.5" transform="rotate(-90 161.9 84.5)">VDD</text>
<text x="164.5" y="84.5" transform="rotate(-90 164.5 84.5)">VDD</text>
<text x="167" y="85.8" transform="rotate(-90 167 85.8)">VDDA</text>
<text x="241.7" y="87.8">C111</text>
<text x="247" y="85.4">+3.3V</text>
<text x="255.9" y="89.4">J108</text>
<text x="264.7" y="85.4">+3.3V</text>
<text x="268.4" y="87.8">C112</text>
<text x="32.5" y="93">GND</text>
<text x="49" y="93">GND</text>
<text x="60.4" y="91.7">GND</text>
<text x="75.6" y="95.5">GND</text>
<text x="81.7" y="94.6">SS16HE</text>
<text x="83" y="92.2">D105</text>
<text x="87.1" y="93">GND</text>
<text x="91.9" y="92.5">R115</text>
<text x="92.4" y="94.8">10K</text>
<text x="100.7" y="95">GND</text>
<text x="103.1" y="91">10K</text>
<text x="117.3" y="94.9">C105</text>
<text x="133.2" y="93.7">Y101</text>
<text x="141.5" y="93.6">PF0/OSC_IN</text>
<text x="170.7" y="93.6">PA13/SYS_SWDIO</text>
<text x="237.5" y="95" transform="rotate(-90 237.5 95)">GND</text>
<text x="241.8" y="90.1">10nF</text>
<text x="268.5" y="90.1">10nF</text>
<text x="278.1" y="94.8" transform="rotate(-90 278.1 94.8)">GND</text>
<text x="85.5" y="101.3">R114</text>
<text x="91.1" y="101.3">10K</text>
<text x="141.5" y="96.1">PF1/OSC_OUT</text>
<text x="170.3" y="96.1">PA14/SYS_SWCLK</text>
<text x="198.2" y="99.3">Conn_02x05_Odd_Even</text>
<text x="206.3" y="97">J104</text>
<text x="241.7" y="100">R119</text>
<text x="269.4" y="99.9">1K</text>
<text x="67.9" y="104.9">NTK3043N</text>
<text x="72.6" y="102.6">Q101</text>
<text x="141.5" y="102.5">PA0/CHARGER_IOUT</text>
<text x="141.5" y="105">PA5/CHARGER_DISABLE</text>
<text x="173.8" y="105">PB11/I2C_SDA</text>
<text x="174" y="102.5">PB10/I2C_SCL</text>
<text x="241.7" y="107.6">R120</text>
<text x="242.7" y="102.5">1K</text>
<text x="268.4" y="102.4">R122</text>
<text x="269.4" y="107.5">1K</text>
<text x="141.5" y="111.4">PB0/BOOT_BQ76920</text>
<text x="141.5" y="113.9">PB2/ALERT_BQ76920</text>
<text x="171.7" y="113.9">PA10/USART_RX</text>
<text x="172.9" y="111.4">PA9/USART_TX</text>
<text x="242.7" y="110.2">1K</text>
<text x="253.4" y="111.4">PinHeader</text>
<text x="268.4" y="110">R121</text>
<text x="278.1" y="113.8" transform="rotate(-90 278.1 113.8)">GND</text>
<text x="78.2" y="119.6">GND</text>
<text x="199.6" y="115.1">+3.3V</text>
<text x="237.5" y="114.1" transform="rotate(-90 237.5 114.1)">GND</text>
<text x="241.7" y="116.5">C110</text>
<text x="241.8" y="119">10nF</text>
<text x="248.4" y="115.8">GND</text>
<text x="263.6" y="115.8">GND</text>
<text x="268.4" y="115.2">C113</text>
<text x="268.5" y="117.8">10nF</text>
<text x="141.5" y="120.3">PB7/MUTE_TDA7498</text>
<text x="141.5" y="122.8">PB8/STBY_TDA7498</text>
<text x="141.5" y="125.3">PB9/DIAG_TDA7498</text>
<text x="168.7" y="122.8">PA7/MUTE_TDA7418</text>
<text x="169.5" y="125.3">PA11/AUX_DETECT</text>
<text x="170.8" y="120.3">PA15/ENABLE_9V</text>
<text x="89.3" y="130.2">D106</text>
<text x="141.5" y="131.7">PA6/POWER_OFF</text>
<text x="177.8" y="131.7">PA1/GAIN</text>
<text x="60.3" y="137.7">J107</text>
<text x="79.2" y="133">R112</text>
<text x="84.7" y="133">10K</text>
<text x="88.1" y="132.5">SS16HE</text>
<text x="141.5" y="134.2">PA12/POWER</text>
<text x="170.1" y="136.8">PA3/GAIN_MIDDLE</text>
<text x="175.9" y="134.2">GAIN_BASS</text>
<text x="211.4" y="133.7">+3.3V</text>
<text x="219" y="133.7">+3.3V</text>
<text x="252" y="132.4">+3.3V</text>
<text x="254.4" y="138">R103</text>
<text x="23.4" y="141.3">+3.3V</text>
<text x="28.4" y="143.2">R105</text>
<text x="57.9" y="140">PinHeader</text>
<text x="76.6" y="141.8">R111</text>
<text x="81.7" y="140.6">R113</text>
<text x="82.2" y="143.2">10K</text>
<text x="141.5" y="138">PB12/BTN_PLAY</text>
<text x="141.5" y="140.6">PB13/BTN_MUTE</text>
<text x="141.5" y="143.1">PB14/BTN_NEXT</text>
<text x="169.8" y="139.3">PA4/GAIN_TREBLE</text>
<text x="213.8" y="139.2">R101</text>
<text x="215" y="141.8">100K</text>
<text x="221.4" y="139.2">R102</text>
<text x="222.7" y="141.8">100K</text>
<text x="233" y="143.2">J109</text>
<text x="255.7" y="140.5">100K</text>
<text x="28.4" y="148.3">R106</text>
<text x="76.6" y="144.3">100K</text>
<text x="141.5" y="145.7">PB15/BTN_BACK</text>
<text x="141.5" y="148.2">PF6/BTN_VOL+</text>
<text x="174.2" y="145.7">PB3/AKKU_25</text>
<text x="174.2" y="148.2">PB4/AKKU_50</text>
<text x="28.4" y="153.3">R107</text>
<text x="141.5" y="153.3">PB1/PACK_VOLTAGE</text>
<text x="141.5" y="155.8">PA8/CP_EN</text>
<text x="141.5" y="150.7">PF7/BTN_VOL-</text>
<text x="173.2" y="153.3">PB6/AKKU_100</text>
<text x="174.2" y="150.7">PB5/AKKU_75</text>
<text x="230.6" y="154.6">PinHeader</text>
<text x="28.4" y="158.4">R108</text>
<text x="141.5" y="158.4">PC13/PMON_EN</text>
<text x="141.5" y="160.9">PC14/PCHG_EN</text>
<text x="225.5" y="161.5">GND</text>
<text x="242" y="161.5">GND</text>
<text x="28.4" y="163.5">R109</text>
<text x="73.1" y="165.3">GND</text>
<text x="141.5" y="163.4">PC15/CHARGER_PLUGGED</text>
<text x="167" y="163.6" transform="rotate(-90 167 163.6)">VSS</text>
<text x="169.5" y="163.6" transform="rotate(-90 169.5 163.6)">VSS</text>
<text x="172.1" y="163.6" transform="rotate(-90 172.1 163.6)">VSSA</text>
<text x="28.4" y="168.6">R110</text>
<text x="28.4" y="173.7">R123</text>
<text x="132" y="179.1">ST_Link_V2_10P</text>
<text x="137.1" y="176.8">J101</text>
<text x="169.6" y="179.3">GND</text>
<text x="116.8" y="185.2">GND</text>
<text x="133.1" y="182.5">RST</text>
<text x="133.1" y="185">GND</text>
<text x="139" y="182.5">SWDIO</text>
<text x="141.1" y="185">GND</text>
<text x="158.6" y="184.8">GND</text>
<text x="133.1" y="187.6">SWIM SWCLK</text>
<text x="133.1" y="190.1">3V3</text>
<text x="141.9" y="190.1">3V3</text>
<text x="133.1" y="192.7">5V</text>
<text x="142.9" y="192.7">5V</text>
</g>
<g font-size="1.8" fill="#0000c2">
<text x="19" y="51.4">Charging Current</text>
<text x="19.5" y="53.3">(max. 4V entspricht 200mV Shunt)</text>
<text x="59.7" y="50.8">Startet das Batterie Management System</text>
<text x="27.9" y="70.5">Vom Batterie Management System</text>
<text x="27.9" y="72.4">LDO wecken lassen</text>
<text x="58.4" y="100.3">Selbsthaltung</text>
<text x="124.5" y="101.6">ANA_IN</text>
<text x="234.9" y="99.1">ANA_IN</text>
<text x="274.1" y="99.1">ANA_IN</text>
<text x="124.5" y="104.1">GPO</text>
<text x="223" y="102.5">SCL GPIO</text>
<text x="223" y="105">SDA GPIO</text>
<text x="223" y="107.6">TxR GPIO</text>
<text x="234.9" y="106.7">ANA_IN</text>
<text x="274.1" y="106.7">ANA_IN</text>
<text x="124.5" y="110.5">GPO</text>
<text x="124.5" y="113">GPI</text>
<text x="223" y="110.1">RxT GPIO</text>
<text x="121.9" y="119.4">GPO: active low</text>
<text x="194.3" y="119.4">GPO: active high</text>
<text x="121.9" y="121.9">GPO: active low</text>
<text x="121.9" y="124.5">GPI: active low</text>
<text x="194.3" y="121.9">GPO: active low?!</text>
<text x="246.4" y="121.9">Bourns Poti: PDB182-K425P-103A</text>
<text x="121.9" y="137.2">GPI: active low</text>
<text x="34.7" y="143.2">100K GPI Play</text>
<text x="92.7" y="143.5">Schalter Abfrage</text>
<text x="99.1" y="139.7">GPI</text>
<text x="121.9" y="139.7">GPI: active low</text>
<text x="121.9" y="142.2">GPI: active low</text>
<text x="34.7" y="148.3">100K GPI Mute</text>
<text x="121.9" y="144.8">GPI: active low</text>
<text x="121.9" y="147.3">GPI: active low</text>
<text x="121.9" y="149.9">GPI: active low</text>
<text x="34.7" y="153.3">100K GPI Next</text>
<text x="121.9" y="152.4">ANA_IN</text>
<text x="121.9" y="154.9">GPO: active high</text>
<text x="34.7" y="158.4">100K GPI Back</text>
<text x="121.9" y="157.5">GPO: active high</text>
<text x="121.9" y="160">GPO: active high</text>
<text x="34.7" y="163.5">100K GPI BT_Pair</text>
<text x="121.9" y="162.6">GPI: active low</text>
<text x="34.7" y="168.6">100K GPI AUX_BT</text>
<text x="34.7" y="173.7">100K GPI Res1</text>
<text x="165.1" y="181.6">GPIO</text>
<text x="29.2" y="188.6">GPI</text>
<text x="29.2" y="190.5">GPO</text>
<text x="35.1" y="190.5">11x</text>
<text x="165.1" y="186.7">GPIO</text>
<text x="29.2" y="192.4">GPIO</text>
<text x="29.2" y="194.3">ANA_IN 5x</text>
</g>
<text font-size="1.5" fill="#008484" x="121.4" y="97.4">20pF</text>
</svg>
